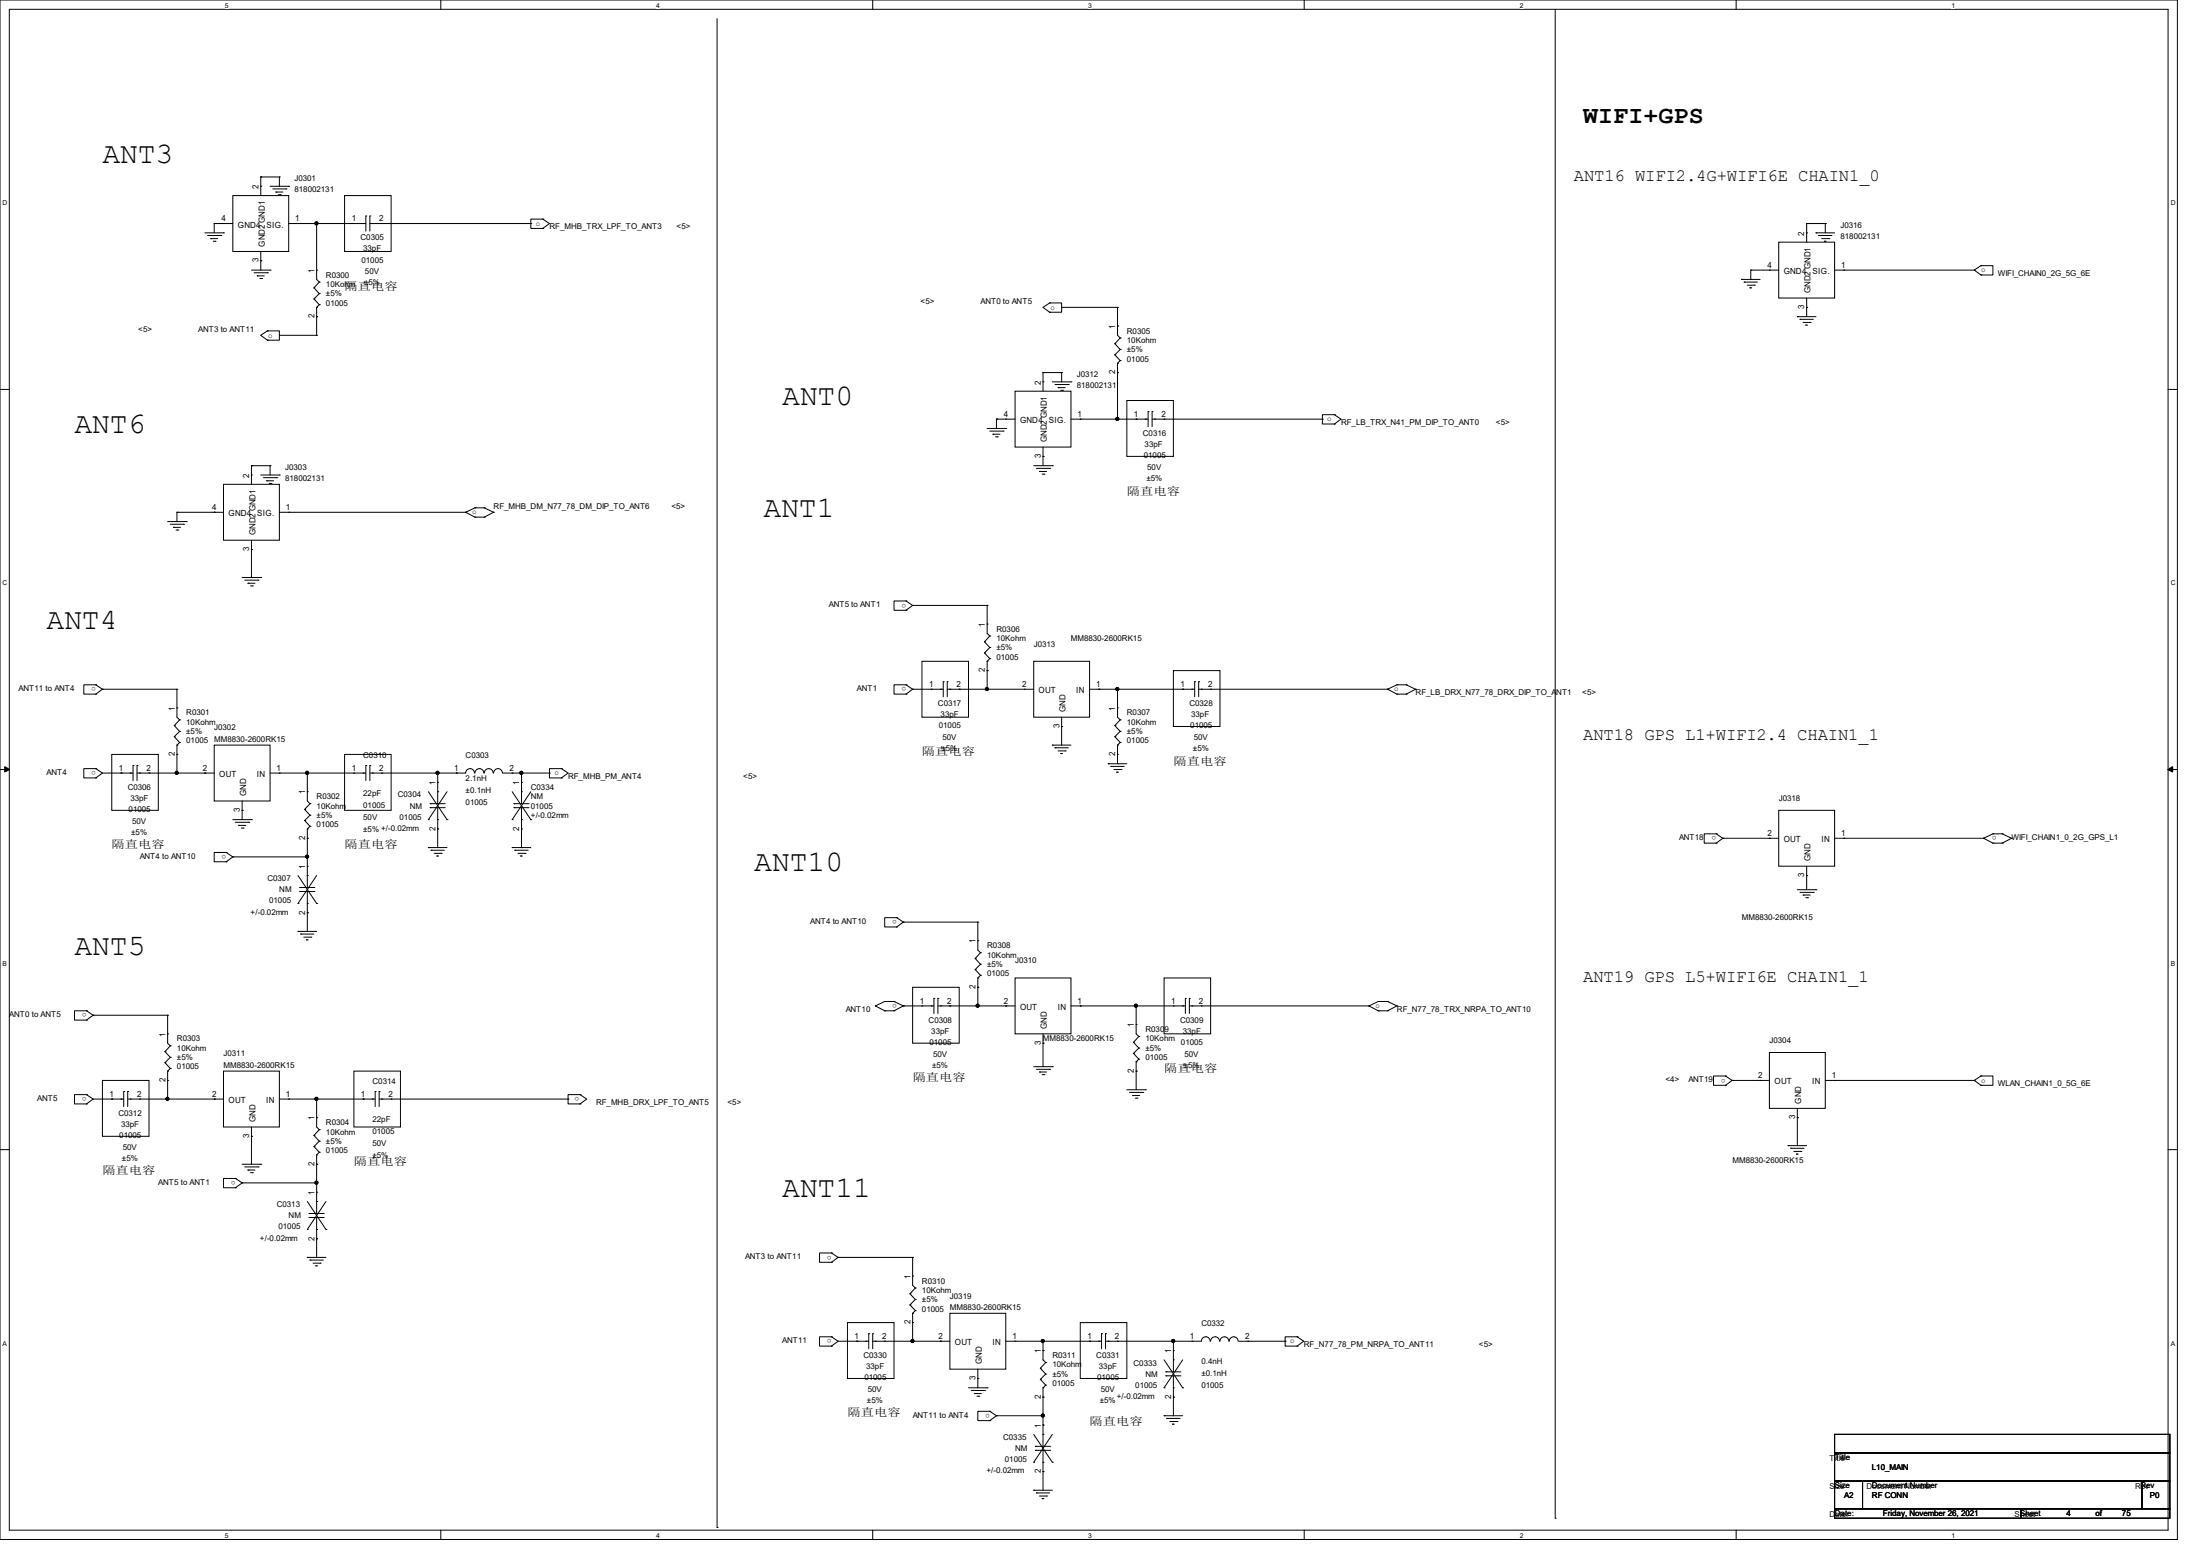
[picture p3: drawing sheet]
<svg xmlns="http://www.w3.org/2000/svg" width="210mm" height="149mm" viewBox="0 0 210 149" stroke-linecap="round" stroke-linejoin="round" font-family="sans-serif">
<path d="M0 0h207.9v146.9h-207.9zM.9 .9h206.1v145.2h-206.1z" fill="none" stroke="#000" stroke-width=".1"/>
<g fill="#fff">
<path d="M21.5 .1h.3v.7h-.3z"/>
<path d="M21.5 146.2h.3v.7h-.3z"/>
</g>
<path d="M42.1 0v.9M42.1 146v.9" fill="none" stroke="#000" stroke-width=".1"/>
<g fill="#fff">
<path d="M62.7 .1h.3v.7h-.3z"/>
<path d="M62.7 146.2h.3v.7h-.3z"/>
</g>
<path d="M83.3 0v.9M83.3 146v.9" fill="none" stroke="#000" stroke-width=".1"/>
<g fill="#fff">
<path d="M103.9 .1h.3v.7h-.3z"/>
<path d="M103.9 146.2h.3v.7h-.3z"/>
</g>
<path d="M124.5 0v.9M124.5 146v.9" fill="none" stroke="#000" stroke-width=".1"/>
<g fill="#fff">
<path d="M145.1 .1h.3v.7h-.3z"/>
<path d="M145.1 146.2h.3v.7h-.3z"/>
</g>
<path d="M165.7 0v.9M165.7 146v.9" fill="none" stroke="#000" stroke-width=".1"/>
<g fill="#fff">
<path d="M186.3 .1h.3v.7h-.3z"/>
<path d="M186.3 146.2h.3v.7h-.3z"/>
<path d="M.3 19h.4v.7h-.4z"/>
<path d="M207.2 19h.5v.7h-.5z"/>
<path d="M.3 55.3h.4v.7h-.4z"/>
<path d="M207.2 55.3h.5v.7h-.5z"/>
</g>
<path d="M0 37.2h.9M207 37.2h.9" fill="none" stroke="#000" stroke-width=".1"/>
<g fill="#fff">
<path d="M.3 91.6h.4v.7h-.4z"/>
<path d="M207.2 91.6h.4v.7h-.4z"/>
</g>
<path d="M0 73.4h.9M207 73.4h.9" fill="none" stroke="#000" stroke-width=".1"/>
<path d="M.5 73.2l.4 .2-.4 .3zM207 73.4l.4-.2v.5z" fill="#000" stroke="#000" stroke-width=".13"/>
<g fill="#fff">
<path d="M.3 127.8h.3v.8h-.3z"/>
<path d="M207.2 127.8h.4v.8h-.4z"/>
</g>
<g fill="none" stroke="#000" stroke-width=".1">
<path d="M22.2 18.7h5.4v5.3h-5.4zM24.9 17.8h.1M24.9 16.9h.1M24.9 16.9v1.8M24.9 16.9h1.8M25.8 17.8h1.8M26 18h1.3M26.3 18.3h.7M26.3 18.3h.1M26.6 18.6h.2M26.7 16.9h.1M26.7 16.9v.9"/>
<path d="M26.8 18.6h.1M27.3 18h.1M27.6 17.8h.1M32.9 18.7h4.4v5.3h-4.4zM68.5 1.8v144M148.5 .9v144M19.6 22.2h1.7M19.8 22.5h1.3M20.1 22.8h.7M20.1 22.8h.1M20.4 23h.1M20.4 21.3h.1"/>
<path d="M20.4 21.3v.9M20.4 21.3h1.8M20.5 23h.1M21.1 22.5h.1M21.3 21.3h.1M21.3 22.2h.1M24 25.8h1.8M24.3 26h1.2M24.6 26.3h.6M24.6 26.3h.1M24.8 26.6h.2M24.9 24.9h.1"/>
<path d="M24.9 24v1.8M25 26.6h.1M25.5 31.6l-.6 .4 .6 .5M25.5 31.6h.1M25.5 32.5h.1M25.5 31.6h1.2v.9h-1.2M25.5 26h.1M25.8 25.8h.1M26.7 32h3.5M27.6 21.3h7.3M28.4 21.3h.1M30 27.5h.1"/>
<path d="M30 28.5h.1M30 27.5l.5 .5M30 28.5l.5 .6M30.2 29.3h.1M30.2 25.8h.1M30.2 30.2h.1M30.2 29.3v2.7M30.2 21.3h.1M30.2 32h.1M30.2 21.3v5.4l.3 .2M30.5 26.9h.1M30.5 28h.1"/>
<path d="M30.5 29.1h.1M30.5 26.9l-.5 .6M30.5 28l-.5 .5M30.5 29.1l-.3 .2M33.8 21.3h.1M34.7 21.3h.1M34.9 20.6h.1M34.9 20.6v1.5M35.3 20.6h.1M35.3 20.6v1.5M35.3 21.3h15.4M35.6 21.3h.1"/>
<path d="M36.4 21.3h.1M50.7 21.3h.1M51.8 20.9l.7 .4-.7 .5M51.8 20.9h.1M51.8 21.8h.1M51.8 20.9h-1.1v.9h1.1M96.9 37.3h5.3v5.4h-5.3zM99.6 36.4h.1M99.6 35.6h.1M99.6 35.6v1.7M99.6 35.6h1.7M100.2 28.9l-.6 .4 .6 .5"/>
<path d="M100.2 28.9h.1M100.2 29.8h.1M100.2 28.9h1.1v.9h-1.1M100.5 36.4h1.7M100.7 36.7h1.3M101 37h.7M101 37h.1M101.3 37.3h.1M101.3 35.6h.1M101.3 35.6v.8M101.3 29.3h5.4M101.4 37.3h.1"/>
<path d="M102 36.7h.1M102.2 36.4h.1M106.4 32.8h.1M106.4 33.9h.1M106.4 32.8l.5 .6M106.4 33.9l.5 .5M106.7 34.7h.1M106.7 31.1h.1M106.7 35.6h.1M106.7 34.7v5.3M106.7 29.3h.1M106.7 29.3v2.7l.2 .3"/>
<path d="M106.9 32.3h.1M106.9 33.4h.1M106.9 34.4h.1M106.9 32.3l-.5 .5M106.9 33.4l-.5 .5M106.9 34.4l-.2 .3M107.6 38.2h4.4v5.4h-4.4zM109.6 39.3h.1M109.6 39.3v1.4M110 39.3h.1M110 39.3v1.4M127.4 39.6h.1"/>
<path d="M127.4 39.6h-1.2v.9h1.2M127.4 39.6l.6 .4-.6 .5M166.2 26.7h.1M166.2 26.7h1.8M166.5 26.9h.1M166.5 26.9h1.3M166.8 27.2h.7M167 27.5h.1M167 27.5h.2M167.1 25.8h2.7M167.1 25.8h.1M167.1 26.7h.1"/>
<path d="M167.1 25.8v.9M167.5 27.2h.1M168.9 25.8h.1M169.8 23.1h5.3v5.3h-5.3zM171.6 30.2h.1M171.6 30.2h1.8M171.8 30.5h.1M171.8 30.5h1.3M172.1 30.8h.7M172.4 31h.2M172.4 31h.1M172.5 22.2h.1"/>
<path d="M172.5 29.3h.1M172.5 28.4v1.8M172.5 21.3h.1M172.5 21.3h1.7M172.5 21.3v1.8M172.8 30.8h.1M173.4 22.2h.1M173.4 22.2h1.7M173.6 22.5h.1M173.6 22.5h1.3M173.9 22.8h.7M174.2 23h.1"/>
<path d="M174.2 21.3h.1M174.2 21.3v.9M174.6 22.8h.1M175.1 25.8h13.4M176 25.8h.1M188.5 25.8h.1M188.5 25.8l.6 .4M189.1 25.4h.1M189.1 26.2h.1M189.1 25.4h1.1v.8h-1.1M189.1 25.4l-.6 .4M16 49.8h1.8"/>
<path d="M16.3 50h1.2M16.6 50.3h.1M16.6 50.3h.6M16.8 50.6h.2M16.9 48.9h4.4M16.9 48.9h.1M16.9 48.9v.9M17 50.6h.1M17.5 50h.1M17.8 49.8h.1M20.4 48.9h.1M21.3 46.2h5.4v5.4h-5.4z"/>
<path d="M23.1 55.1h1.8M23.4 55.4h1.2M23.7 55.7h.6M23.7 55.7h.1M23.9 55.9h.2M24 45.3h.1M24 52.5h.1M24 51.6v3.5M24 44.5h.1M24 44.5v1.7M24 44.5h1.8M24.1 55.9h.1"/>
<path d="M24.6 55.4h.1M24.9 55.1h.1M24.9 45.3h1.8M25.1 45.6h1.3M25.4 45.9h.7M25.4 45.9h.1M25.7 46.1h.2M25.8 44.5h.1M25.8 44.5v.8M25.9 46.1h.1M26.4 45.6h.1M26.7 48.9h17.8"/>
<path d="M26.7 45.3h.1M27.6 48.9h.1M44.5 48.9h.1M44.5 48.9l.8 .5M45.3 49.4h.9M45.3 48.5l-.8 .4M45.3 48.5h.1M45.3 49.4h.1M45.3 48.5h.9M46.2 48.5h.1M46.2 49.4h.1M46.2 48.5l.9 .4"/>
<path d="M47.1 48.9h.1M47.1 48.9l-.9 .5M86.5 58.3h.1M86.5 57.4h.1M86.5 57.4h-1.2v.9h1.2M86.5 57.4l.6 .4M87.1 57.8l-.6 .5M87.1 57.8h7.1M87.1 57.8h.1M94.2 59.6h.1M94.2 57.8h.1M94.2 57.8v2.7l.3 .2"/>
<path d="M94.2 40.9h1.8M94.5 41.1h1.3M94.8 41.4h.1M94.8 41.4h.7M95 41.7h.2M95.1 40h1.8M95.1 40h.1M95.1 40v.9M95.2 41.7h.1M95.8 41.1h.1M96 40h.1M96 40.9h.1"/>
<path d="M98.7 44.5h1.8M98.9 44.7h1.3M99.2 45h.1M99.2 45h.7M99.5 45.3h.2M99.6 43.6h.1M99.6 42.7v1.8M99.7 45.3h.1M100.2 44.7h.1M100.5 44.5h.1M102.2 40h7.4M103.1 40h.1"/>
<path d="M106.7 40h.1M108.5 40h.1M109.3 40h.1M110 40h16.2M110.2 40h.1M111.1 40h.1M126.2 40h.1M127.4 40.5h.1M9.1 73.4l.7 .4M9.1 65.4l.7 .4M9.1 74.3h.1M9.1 73.4h.1"/>
<path d="M9.1 73.4h-1.1v.9h1.1M9.1 66.3h.1M9.1 65.4h.1M9.1 65.4h-1.1v.9h1.1M9.8 73.8l-.7 .5M9.8 65.8l-.7 .5M9.8 73.8h2.9M9.8 65.8h.1M9.8 65.8h7.1M10.7 72h4.4v5.3h-4.4zM11.6 73.8h.1M12.4 73.8h.1"/>
<path d="M12.7 73.1h.1M12.7 73.1v1.4M13.1 73.1h.1M13.1 73.8h7.3M13.1 73.1v1.4M13.3 73.8h.1M14.2 73.8h.1M16.6 69.3h.1M16.6 70.3h.1M16.6 69.3l.5 .5M16.6 70.3l.5 .6M16.9 71.1h.1"/>
<path d="M16.9 67.6h.1M16.9 72h.1M16.9 71.1v2.7M16.9 73.8h.1M16.9 65.8h.1M16.9 65.8v2.7l.2 .2M17.1 68.7h.1M17.1 69.8h.1M17.1 70.9h.1M17.1 68.7l-.5 .6M17.1 69.8l-.5 .5M17.1 70.9l-.2 .2"/>
<path d="M19.6 73.8h.1M20.4 71.1h5.4v5.4h-5.4zM22.2 78.2h1.8M22.5 78.5h1.2M22.8 78.8h.1M22.8 78.8h.7M23 79h.2M23.1 77.3h.1M23.1 76.5v1.7M23.2 79h.1M23.7 78.5h.1M24 78.2h.1"/>
<path d="M25.8 73.8h9.1M26.7 73.8h.1M29.1 77.3h.1M29.1 78.3h.1M29.1 77.3l.5 .5M29.1 78.3l.5 .6M29.3 79.1h.1M29.3 75.6h.1M29.3 73.8h.1M29.3 79.1v5.6M29.3 73.8v2.7l.3 .2M29.6 76.7h.1"/>
<path d="M29.6 77.8h.1M29.6 78.9h.1M29.6 76.7l-.5 .6M29.6 77.8l-.5 .5M29.6 78.9l-.3 .2M32.9 72h4.4v5.3h-4.4zM33.8 73.8h.1M34.7 73.8h.1M34.9 73.1h.1M34.9 73.1v1.4M35.3 73.8h9.2a.42 .42 0 0 1 .4-.4 .42 .42 0 0 1 .4 .4M35.3 73.1h.1"/>
<path d="M35.3 73.1v1.4M35.6 73.8h.1M36.4 73.8h.1M40.9 78.2h.1M40.9 75.6l1.8 2.6M41.1 76.7h.1M41.1 77.1h.1M41.1 76.7h1.4M41.1 77.1h1.4M41.8 75.6h.1M41.8 78.2h.1M41.8 74.7h.1"/>
<path d="M41.8 79.1h.1M41.8 77.1v3.8M41.8 73.8h.1M41.8 73.8v2.9M42.7 78.2h.1M42.7 75.6l-1.8 2.6M43.6 73.8h.1M46.2 73.8a.42 .42 0 0 0-.4-.4 .42 .42 0 0 0-.5 .4M47.1 73.8a.42 .42 0 0 0-.4-.4 .42 .42 0 0 0-.5 .4M48 73.8a.42 .42 0 0 0-.5-.4 .42 .42 0 0 0-.4 .4M48 73.8h4.5M48.9 78.2h.1"/>
<path d="M48.9 75.6l1.8 2.6M48.9 73.8h.1M49.1 76.7h.1M49.1 77.1h.1M49.1 76.7h1.4M49.1 77.1h1.4M49.8 75.6h.1M49.8 78.2h.1M49.8 74.7h.1M49.8 79.1h.1M49.8 77.1v3.8M49.8 73.8h.1"/>
<path d="M49.8 73.8v2.9M50.7 78.2h.1M50.7 75.6l-1.8 2.6M52.5 73.8h.1M53.6 73.4h.1M53.6 74.3h.1M53.6 73.4h-1.1v.9h1.1M53.6 73.4l.6 .4-.6 .5M86.5 66.3h.1M86.5 65.4h.1M86.5 65.4h-1.2v.9h1.2M86.5 65.4l.6 .4"/>
<path d="M87.1 65.8l-.6 .5M87.1 65.8h2.9M87.1 65.8h.1M88 63.1h4.5v5.4h-4.5zM88.9 65.8h.1M89.8 65.8h.1M90 65.1h.1M90 65.1v1.4M90.4 65.1h.1M90.4 65.1v1.4M90.4 65.8h8.3M90.7 65.8h.1"/>
<path d="M91.6 65.8h.1M94 61.3h.1M94 62.3h.1M94 61.3l.5 .5M94 62.3l.5 .6M94.2 63.1h.1M94.2 64h.1M94.2 63.1v2.7M94.2 65.8h.1M94.5 60.7h.1M94.5 61.8h.1M94.5 62.9h.1"/>
<path d="M94.5 60.7l-.5 .6M94.5 61.8l-.5 .5M94.5 62.9l-.3 .2M97.8 65.8h.1M98.7 63.1h5.3v5.4h-5.3zM100.5 71.1h1.7M100.5 71.1h.1M100.7 71.4h1.3M100.7 71.4h.1M101 71.7h.7M101.3 71.9h.1M101.3 69.3h.1"/>
<path d="M101.3 68.5v2.6M101.7 71.7h.1M104 65.8h10M104.9 65.8h.1M105.8 72.9h.1M105.8 72.9h1.8M106 73.2h.1M106 73.2h1.3M106.3 73.4h.7M106.4 69.3h.1M106.4 70.3h.1M106.4 69.3l.5 .5"/>
<path d="M106.4 70.3l.5 .6M106.6 73.7h.1M106.6 73.7h.2M106.7 71.1h.1M106.7 67.6h.1M106.7 72h.1M106.7 71.1v1.8M106.7 65.8h.1M106.7 72.9h.1M106.7 65.8v2.7l.2 .2M106.9 68.7h.1M106.9 69.8h.1"/>
<path d="M106.9 70.9h.1M106.9 68.7l-.5 .6M106.9 69.8l-.5 .5M106.9 70.9l-.2 .2M107 73.4h.1M112 64h4.5v5.3h-4.5zM112.9 65.8h.1M113.8 65.8h.1M114 65.1h.1M114 65.1v1.4M114.4 65.1h.1M114.4 65.8h18.1"/>
<path d="M114.4 65.1v1.4M114.7 65.8h.1M115.6 65.8h.1M132.5 65.8l.9 .5M132.5 65.8h.1M133.4 66.3h.8M133.4 65.4h.1M133.4 66.3h.1M133.4 65.4h.8M133.4 65.4l-.9 .4M134.2 65.4h.1M134.2 66.3h.1"/>
<path d="M134.2 65.4l.9 .4M135.1 65.8h.1M135.1 65.8l-.9 .5M163.8 79.6h.1M163.8 79.6h-1.1v.9h1.1M163.8 79.6l.7 .4M169.8 77.3h5.3v5.4h-5.3zM190.2 79.6h.9M190.2 79.6h.1M190.2 79.6l-.8 .4M191.1 79.6h.1M191.1 79.6l.9 .4"/>
<path d="M8.3 97.4h.1M8.3 96.5h.1M8.3 96.5h-1.2v.9h1.2M8.3 96.5l.6 .4M8.9 96.9l-.6 .5M8.9 96.9h.1M8.9 96.9h7.1M16 98.7h.1M16 96.9h.1M16 96.9v2.7l.3 .2M16.3 99.8h.1M16.3 99.8l-.6 .6"/>
<path d="M21.6 81.4l.6 .4M21.6 82.3h.1M21.6 81.4h.1M21.6 81.4h-1.2v.9h1.2M22.2 81.8l-.6 .5M22.2 81.8h.1M22.2 81.8h7.1M28.4 86.2h.1M28.4 83.6l1.8 2.6M28.4 88.9h.1M28.4 88.9h1.8M28.6 84.7h1.5"/>
<path d="M28.6 85.1h1.5M28.6 84.7h.1M28.6 85.1h.1M28.7 89.2h1.3M28.7 89.2h.1M29 89.5h.7M29.3 89.7h.1M29.3 83.6h.1M29.3 86.2h.1M29.3 82.7h.1M29.3 87.1h.1M29.3 85.1v3.8"/>
<path d="M29.3 80h.1M29.3 81.8h.1M29.7 89.5h.1M30.2 86.2h.1M30.2 83.6l-1.8 2.6M40.9 80.9h.1M40.9 80.9h1.8M41.1 81.2h1.3M41.1 81.2h.1M41.4 81.4h.7M41.7 81.7h.1M41.7 81.7h.2"/>
<path d="M42.1 81.4h.1M48.9 80.9h1.8M48.9 80.9h.1M49.1 81.2h1.3M49.1 81.2h.1M49.4 81.4h.7M49.7 81.7h.2M49.7 81.7h.1M49.8 80.9h.1M50.1 81.4h.1M83.6 96l.9 .5M83.6 96h.1"/>
<path d="M84.5 96.5h.1M84.5 95.6h.1M84.5 95.6h.8M84.5 96.5h.8M84.5 95.6l-.9 .4M85.3 96.5h.1M85.3 95.6h.1M85.3 95.6l.9 .4M85.6 88.5h.1M85.6 87.6h.1M85.6 87.6h-1.1v.9h1.1M85.6 87.6l.6 .4"/>
<path d="M86.2 96h3M86.2 96h.1M86.2 96l-.9 .5M86.2 88l-.6 .5M86.2 88h.1M86.2 88h7.1M87.1 94.2h4.5v5.4h-4.5zM88 96h.1M88.9 96h.1M89.2 95.3h.1M89.2 95.3v1.4M89.5 95.3h.1"/>
<path d="M89.5 95.3v1.4M89.5 96h7.4M89.8 96h.1M90.7 96h.1M93.1 91.5h.1M93.1 92.5h.1M93.1 91.5l.5 .5M93.1 92.5l.5 .6M93.3 93.3h.1M93.3 89.8h.1M93.3 94.2h.1M93.3 93.3v2.7"/>
<path d="M93.3 88h.1M93.3 88v2.7l.3 .2M93.6 90.9h.1M93.6 92h.1M93.6 93.1h.1M93.6 90.9l-.5 .6M93.6 92l-.5 .5M93.6 93.1l-.3 .2M96 96h.1M96.9 93.3h5.3v5.4h-5.3zM99.6 99.6h.1M99.6 98.7v3.1"/>
<path d="M102.2 96h11M103.1 96h.1M108.2 99.5h.1M108.2 99.5l.5 .5M108.5 97.8h.1M108.5 96h.1M108.5 96v2.7l.2 .2M108.7 98.9h.1M108.7 98.9l-.5 .6M111.1 93.3h4.5v5.4h-4.5zM112 96h.1M112.9 96h.1"/>
<path d="M113.2 95.3h.1M113.2 95.3v1.4M113.5 95.3h.1M113.5 96h17.2M113.5 95.3v1.4M113.8 96h.1M114.7 96h.1M130.7 96l.9 .5M130.7 96h.1M131.6 95.6h.1M131.6 96.5h.1M131.6 95.6h.9"/>
<path d="M131.6 95.6l-.9 .4M131.6 96.5h.9M132.5 95.6h.1M132.5 96.5h.1M132.5 95.6l.9 .4M133.4 96h.1M133.4 96l-.9 .5M163.8 80.5h.1M164.5 80h5.3M164.5 80h.1M164.5 80l-.7 .5M168.9 80h.1"/>
<path d="M171.6 84.9h1.8M171.8 85.2h1.3M172.1 85.4h.7M172.1 85.4h.1M172.4 85.7h.2M172.5 83.6h.1M172.5 82.7v2.2M172.6 85.7h.1M173.1 85.2h.1M173.4 84.9h.1M175.1 80h14.3M176 80h.1"/>
<path d="M189.4 80h.1M189.4 80l.8 .5M190.2 80.5h.1M190.2 80.5h.9M191.1 80.5h.1M192 80l-.9 .5M192 80h.1M0 109.7h.9M8.3 105.4h.1M8.3 104.5h.1M8.3 104.5h-1.2v.9h1.2M8.3 104.5l.6 .4"/>
<path d="M8.9 104.9l-.6 .5M8.9 104.9h2.9M9.8 103.1h4.4v5.4h-4.4zM10.7 104.9h.1M11.6 104.9h.1M11.8 104.2h.1M11.8 104.2v1.4M12.2 104.2h.1M12.2 104.9h9.1M12.2 104.2v1.4M12.4 104.9h.1M13.3 104.9h.1"/>
<path d="M15.7 100.4h.1M15.7 101.4h.1M15.7 100.4l.6 .5M15.7 101.4l.6 .6M16 102.2h.1M16 103.1h.1M16 102.2v2.7M16 104.9h.1M16.3 100.9h.1M16.3 102h.1M16.3 100.9l-.6 .5M16.3 102l-.3 .2"/>
<path d="M20.4 104.9h.1M21.3 102.2h5.4v5.4h-5.4zM22.5 112.5l.6 .4M22.5 113.4h.1M22.5 112.5h.1M22.5 112.5h-1.2v.9h1.2M23.1 112.9l-.6 .5M23.1 112.9h.1M23.1 112.9h7.1M23.1 111.1h1.8M23.4 111.4h1.2M23.7 111.7h.6"/>
<path d="M23.7 111.7h.1M23.9 111.9h.2M24 108.5h.1M24 107.6v3.5M24.1 111.9h.1M24.6 111.4h.1M24.9 111.1h.1M26.7 104.9h9.1M27.6 104.9h.1M29.3 117.3h.1M29.3 114.7l1.8 2.6M29.5 115.8h.1"/>
<path d="M29.5 116.2h.1M29.5 115.8h1.4M29.5 116.2h1.4M30 108.4h.1M30 109.4h.1M30 108.4l.5 .5M30 109.4l.5 .6M30.2 114.7h.1M30.2 117.3h.1M30.2 113.8h.1M30.2 118.2h.1M30.2 116.2v3.8"/>
<path d="M30.2 110.2h.1M30.2 106.7h.1M30.2 111.1h.1M30.2 110.2v5.6M30.2 104.9h.1M30.2 112.9h.1M30.2 104.9v2.7l.3 .2M30.5 107.8h.1M30.5 108.9h.1M30.5 110h.1M30.5 107.8l-.5 .6M30.5 108.9l-.5 .5"/>
<path d="M30.5 110l-.3 .2M31.1 117.3h.1M31.1 114.7l-1.8 2.6M33.8 102.2h4.4v5.4h-4.4zM34.7 104.9h.1M35.6 104.9h.1M35.8 104.2h.1M35.8 104.2v1.4M36.2 104.2h.1M36.2 104.2v1.4M36.2 104.9h18M36.4 104.9h.1"/>
<path d="M37.3 104.9h.1M54.2 104.9h.1M55.4 104.5l.6 .4-.6 .5M55.4 105.4h.1M55.4 104.5h.1M55.4 104.5h-1.2v.9h1.2M79.4 119.6h.1M79.4 119.6h-1.2v.9h1.2M79.4 119.6l.6 .4M98.7 101.8h1.8M98.9 102.1h1.3M99.2 102.3h.1"/>
<path d="M99.2 102.3h.7M99.5 102.6h.2M99.7 102.6h.1M100.2 102.1h.1M100.5 101.8h.1M107.6 104h1.7M107.8 104.3h1.3M108.1 104.6h.7M108.1 104.6h.1M108.2 100.5h.1M108.2 100.5l.5 .6M108.4 104.8h.1"/>
<path d="M108.5 101.3h.1M108.5 102.2h.1M108.5 101.3v2.7M108.5 104.8h.1M108.7 100h.1M108.7 101.1h.1M108.7 100l-.5 .5M108.7 101.1l-.2 .2M109.1 104.3h.1M109.3 104h.1M164.7 102.7l.7 .4M164.7 103.6h.1"/>
<path d="M164.7 102.7h.1M164.7 102.7h-1.1v.9h1.1M165.4 103.1h3.5M165.4 103.1h.1M165.4 103.1l-.7 .5M168 103.1h.1M168.9 100.5h5.3v5.3h-5.3zM170.7 109.3h.1M170.7 109.3h1.8M170.9 109.6h.1M170.9 109.6h1.3M171.2 109.9h.7"/>
<path d="M171.5 110.2h.1M171.5 110.2h.2M171.6 106.7h.1M171.6 105.8v3.5M171.9 109.9h.1M174.2 103.1h14.3M175.1 103.1h.1M188.5 103.1h.1M188.5 103.1l.6 .5M189.1 102.7h.1M189.1 103.6h.1M189.1 102.7h1.1v.9h-1.1"/>
<path d="M189.1 102.7l-.6 .4M207 109.7h.9M29.3 120h1.8M29.3 120h.1M29.6 120.3h.1M29.6 120.3h1.3M29.9 120.6h.7M30.1 120.8h.2M30.1 120.8h.1M30.6 120.6h.1M79.4 120.5h.1M79.4 128.5h.1"/>
<path d="M79.4 127.6h.1M79.4 127.6h-1.2v.9h1.2M79.4 127.6l.6 .4M80 120l-.6 .5M80 128l-.6 .5M80 120h.1M80 128h2.9M80 120h7.1M80.9 126.2h4.4v5.4h-4.4zM81.8 128h.1M82.7 128h.1M82.9 127.3h.1"/>
<path d="M82.9 127.3v1.4M83.3 127.3h.1M83.3 128h7.4M83.3 127.3v1.4M83.6 128h.1M84.5 128h.1M86.9 123.5h.1M86.9 124.5h.1M86.9 123.5l.5 .5M86.9 124.5l.5 .6M87.1 125.3h.1M87.1 121.8h.1"/>
<path d="M87.1 126.2h.1M87.1 125.3v2.7M87.1 120h.1M87.1 128h.1M87.1 120v2.7l.3 .2M87.4 122.9h.1M87.4 124h.1M87.4 125.1h.1M87.4 122.9l-.5 .6M87.4 124l-.5 .5M87.4 125.1l-.3 .2M89.8 128h.1"/>
<path d="M90.7 125.3h5.3v5.4h-5.3zM92.5 132.5h1.7M92.7 132.7h1.3M93 133h.7M93 133h.1M93.3 133.3h.1M93.3 131.6h.1M93.3 130.7v1.8M93.4 133.3h.1M94 132.7h.1M94.2 132.5h.1M94.5 135.6h.1"/>
<path d="M94.5 134.7h.1M94.5 134.7h-1.2v.9h1.2M94.5 134.7l.6 .4M95.1 135.1l-.6 .5M95.1 135.1h4.5M95.1 135.1h.1M96 128h9.2M96.9 128h.1M98.7 139.6h.1M98.7 136.9l1.8 2.7M98.8 138h1.5M98.8 138.4h1.5"/>
<path d="M98.8 138h.1M98.8 138.4h.1M99.3 130.6h.1M99.3 131.7h.1M99.3 130.6l.5 .5M99.3 131.7l.5 .5M99.6 132.5h.1M99.6 128.9h.1M99.6 133.4h.1M99.6 136.9h.1M99.6 139.6h.1M99.6 136h.1"/>
<path d="M99.6 132.5v5.5M99.6 138.4v3.8M99.6 128h.1M99.6 128v1.8l.2 .2M99.8 130h.1M99.8 131.1h.1M99.8 132.2h.1M99.8 130l-.5 .6M99.8 131.1l-.5 .6M99.8 132.2l-.2 .3M100.5 139.6h.1M100.5 136.9l-1.8 2.7"/>
<path d="M103.1 126.2h4.5v5.4h-4.5zM104 128h.1M104.9 128h.1M105.2 127.3h.1M105.2 127.3v1.4M105.5 127.3h.1M105.5 128h9.2a.42 .42 0 0 1 .4-.4 .42 .42 0 0 1 .4 .4M105.5 127.3v1.4M105.8 128h.1M106.7 128h.1M111.1 132.5h.1M111.1 129.8l1.8 2.7"/>
<path d="M111.1 135.1h.1M111.1 135.1h1.8M111.3 130.9h1.4M111.3 131.3h1.4M111.3 130.9h.1M111.3 131.3h.1M111.4 135.4h.1M111.4 135.4h1.2M111.7 135.7h.7M111.9 135.9h.1M111.9 135.9h.2M112 129.8h.1"/>
<path d="M112 132.5h.1M112 128.9h.1M112 133.4h.1M112 131.3v3.8M112 128h.1M112 128v2.9M112.4 135.7h.1M112.9 132.5h.1M112.9 129.8l-1.8 2.7M113.8 128h.1M115.6 128a.42 .42 0 0 1 .4-.4 .42 .42 0 0 1 .4 .4M116.5 128a.42 .42 0 0 1 .4-.4 .42 .42 0 0 1 .4 .4"/>
<path d="M117.3 128a.42 .42 0 0 1 .5-.4 .42 .42 0 0 1 .4 .4M118.2 128h4.5M119.1 128h.1M122.7 128h.1M123.8 127.6l.7 .4-.7 .5M123.8 127.6h.1M123.8 128.5h.1M123.8 127.6h-1.1v.9h1.1M175.1 136.9h32v1.8h-32zM175.1 138.7h32v2.7h-32zM68.5 145.8h.1M98.7 142.2h.1"/>
<path d="M98.7 142.2h1.8M98.9 142.5h.1M98.9 142.5h1.3M99.2 142.8h.7M99.5 143h.1M99.5 143h.2M99.6 140.5h.1M99.9 142.8h.1M148.5 144.9h.1M175.1 141.4h2.7v2.6h-2.7zM175.1 144h17.8v.9h-17.8zM177.8 141.4h26.7v2.6h-26.7z"/>
<path d="M192.9 144h14.2v.9h-14.2zM204.5 141.4h2.6v2.6h-2.6z"/>
</g>
<g fill="#000" stroke="#000" stroke-width=".1">
<circle cx="30.2" cy="21.3" r=".15"/>
<circle cx="106.7" cy="40" r=".15"/>
<circle cx="16.9" cy="73.8" r=".15"/>
<circle cx="29.3" cy="73.8" r=".15"/>
<circle cx="41.8" cy="73.8" r=".15"/>
<circle cx="49.8" cy="73.8" r=".15"/>
<circle cx="94.2" cy="65.8" r=".15"/>
<circle cx="106.7" cy="65.8" r=".15"/>
<circle cx="29.3" cy="81.8" r=".15"/>
<circle cx="93.3" cy="96" r=".15"/>
<circle cx="108.4" cy="96" r=".15"/>
<circle cx="16" cy="104.9" r=".15"/>
<circle cx="30.2" cy="112.9" r=".15"/>
<circle cx="30.2" cy="104.9" r=".15"/>
<circle cx="87.1" cy="128" r=".15"/>
<circle cx="99.5" cy="128" r=".15"/>
<circle cx="99.5" cy="135.1" r=".15"/>
<circle cx="112" cy="128" r=".15"/>
</g>
<g font-size="2.8">
<text x="9.8" y="15.6">ANT3</text>
<text x="7.1" y="41.4">ANT6</text>
<text x="74.7" y="38.7">ANT0</text>
<text x="72.9" y="49.4">ANT1</text>
<text x="4.4" y="60">ANT4</text>
<text x="72" y="83.1">ANT10</text>
<text x="7.1" y="91.1">ANT5</text>
<text x="74.7" y="114.3">ANT11</text>
</g>
<text font-size="2.4" x="151.1" y="11.7">WIFI+GPS</text>
<g font-size="1.7">
<text x="150.2" y="17.3">ANT16 WIFI2.4G+WIFI6E CHAIN1_0</text>
<text x="151.1" y="70.7">ANT18 GPS L1+WIFI2.4 CHAIN1_1</text>
<text x="151.1" y="93.8">ANT19 GPS L5+WIFI6E CHAIN1_1</text>
</g>
<g font-size="1.1">
<text x="32.9" y="27.7">隔直电容</text>
<text x="107.6" y="47.2">隔直电容</text>
<text x="88" y="72.1">隔直电容</text>
<text x="112" y="73">隔直电容</text>
<text x="10.7" y="81">隔直电容</text>
<text x="32.9" y="81">隔直电容</text>
<text x="87.1" y="103.2">隔直电容</text>
<text x="111.1" y="102.3">隔直电容</text>
<text x="9.8" y="112.1">隔直电容</text>
<text x="33.8" y="111.2">隔直电容</text>
<text x="80.9" y="135.2">隔直电容</text>
<text x="104" y="136.1">隔直电容</text>
</g>
<g font-size=".8">
<text x="28.1" y="17.3">J0301</text>
<text x="21.1" y="21.1">4</text>
<text x="22.7" y="21.7">GND4 SIG.</text>
<text x="24.7" y="18.1" transform="rotate(-90 24.7 18.1)">2</text>
<text x="25.3" y="23.5" transform="rotate(-90 25.3 23.5)">GND2 GND1</text>
<text x="28.1" y="18.3">818002131</text>
<text x="28.2" y="21.1">1</text>
<text x="33.6" y="21.1">1</text>
<text x="34.4" y="22.9">C0305</text>
<text x="36.2" y="21.1">2</text>
<text x="51.1" y="21.5">o</text>
<text x="52.5" y="21.9">RF_MHB_TRX_LPF_TO_ANT3</text>
<text x="64.6" y="21.9">&lt;5&gt;</text>
<text x="172.2" y="22.5" transform="rotate(-90 172.2 22.5)">2</text>
<text x="175.7" y="21.7">J0316</text>
<text x="175.7" y="22.8">818002131</text>
<text x="24.7" y="25.1" transform="rotate(-90 24.7 25.1)">3</text>
<text x="30" y="26" transform="rotate(-90 30 26)">1</text>
<text x="31.1" y="26.5">R0300</text>
<text x="31.1" y="27.4">10Kohm</text>
<text x="31.1" y="28.3">±5%</text>
<text x="31.1" y="29.2">01005</text>
<text x="34.5" y="25.1">01005</text>
<text x="34.7" y="24">33pF</text>
<text x="34.8" y="27.2">±5%</text>
<text x="34.8" y="26.2">50V</text>
<text x="87.9" y="29">&lt;5&gt;</text>
<text x="93.6" y="29">ANT0 to ANT5</text>
<text x="100.3" y="29.5">o</text>
<text x="168.7" y="25.6">4</text>
<text x="170.3" y="26.2">GND4 SIG.</text>
<text x="172.2" y="29.5" transform="rotate(-90 172.2 29.5)">3</text>
<text x="172.8" y="28" transform="rotate(-90 172.8 28)">GND2 GND1</text>
<text x="175.8" y="25.6">1</text>
<text x="189.1" y="26">o</text>
<text x="190.7" y="26.3">WIFI_CHAIN0_2G_5G_6E</text>
<text x="13.2" y="31.7">&lt;5&gt;</text>
<text x="18.9" y="31.7">ANT3 to ANT11</text>
<text x="25.6" y="32.2">o</text>
<text x="30" y="30.4" transform="rotate(-90 30 30.4)">2</text>
<text x="102.8" y="35.9">J0312</text>
<text x="106.5" y="35.7" transform="rotate(-90 106.5 35.7)">2</text>
<text x="106.5" y="31.4" transform="rotate(-90 106.5 31.4)">1</text>
<text x="107.6" y="31.8">R0305</text>
<text x="107.6" y="32.7">10Kohm</text>
<text x="107.6" y="33.6">±5%</text>
<text x="107.6" y="34.5">01005</text>
<text x="95.8" y="39.8">4</text>
<text x="97.4" y="40.4">GND4 SIG.</text>
<text x="99.3" y="36.7" transform="rotate(-90 99.3 36.7)">2</text>
<text x="102.8" y="37">818002131</text>
<text x="102.9" y="39.8">1</text>
<text x="108.3" y="39.8">1</text>
<text x="109.1" y="41.6">C0316</text>
<text x="110.9" y="39.8">2</text>
<text x="126.7" y="40.2">o</text>
<text x="128" y="40.6">RF_LB_TRX_N41_PM_DIP_TO_ANT0</text>
<text x="142.8" y="40.6">&lt;5&gt;</text>
<text x="23.8" y="45.6" transform="rotate(-90 23.8 45.6)">2</text>
<text x="27.2" y="44.8">J0303</text>
<text x="27.2" y="45.9">818002131</text>
<text x="99.3" y="43.7" transform="rotate(-90 99.3 43.7)">3</text>
<text x="99.9" y="42.2" transform="rotate(-90 99.9 42.2)">GND2 GND1</text>
<text x="109.2" y="43.7">01005</text>
<text x="109.3" y="42.7">33pF</text>
<text x="109.4" y="45.9">±5%</text>
<text x="109.5" y="44.8">50V</text>
<text x="20.2" y="48.7">4</text>
<text x="21.8" y="49.3">GND4 SIG.</text>
<text x="23.8" y="52.6" transform="rotate(-90 23.8 52.6)">3</text>
<text x="24.4" y="51.1" transform="rotate(-90 24.4 51.1)">GND2 GND1</text>
<text x="27.3" y="48.7">1</text>
<text x="45.1" y="49.1">o</text>
<text x="47.1" y="48.6">RF_MHB_DM_N77_78_DM_DIP_TO_ANT6</text>
<text x="64.1" y="48.6">&lt;5&gt;</text>
<text x="79.1" y="58">ANT5 to ANT1</text>
<text x="86.5" y="57.6" transform="rotate(-180 86.5 57.6)">o</text>
<text x="94" y="59.8" transform="rotate(-90 94 59.8)">1</text>
<text x="1.8" y="66">ANT11 to ANT4</text>
<text x="9.1" y="65.6" transform="rotate(-180 9.1 65.6)">o</text>
<text x="81.8" y="66">ANT1</text>
<text x="86.5" y="65.6" transform="rotate(-180 86.5 65.6)">o</text>
<text x="88.7" y="65.6">1</text>
<text x="91.3" y="65.6">2</text>
<text x="94" y="64.2" transform="rotate(-90 94 64.2)">2</text>
<text x="95.1" y="60.3">R0306</text>
<text x="95.1" y="61.2">10Kohm</text>
<text x="95.1" y="62.1">±5%</text>
<text x="95.1" y="63">01005</text>
<text x="97.6" y="65.6">2</text>
<text x="98.7" y="61.7">J0313</text>
<text x="102.2" y="61.2">MM8830-2600RK15</text>
<text x="104.6" y="65.6">1</text>
<text x="112.7" y="65.6">1</text>
<text x="115.3" y="65.6">2</text>
<text x="133.1" y="66">o</text>
<text x="16.7" y="67.8" transform="rotate(-90 16.7 67.8)">1</text>
<text x="17.8" y="68.3">R0301</text>
<text x="17.8" y="69.2">10Kohm</text>
<text x="17.8" y="70.1">±5%</text>
<text x="17.8" y="71">01005</text>
<text x="20.4" y="69.7">J0302</text>
<text x="20.4" y="70.8">MM8830-2600RK15</text>
<text x="89.5" y="67.4">C0317</text>
<text x="89.6" y="69.5">01005</text>
<text x="89.8" y="68.5">33pF</text>
<text x="89.9" y="71.7">±5%</text>
<text x="90" y="70.6">50V</text>
<text x="99.1" y="66.2">OUT</text>
<text x="101.1" y="69.5" transform="rotate(-90 101.1 69.5)">3</text>
<text x="101.7" y="68" transform="rotate(-90 101.7 68)">GND</text>
<text x="102.7" y="66.2">IN</text>
<text x="106.5" y="67.8" transform="rotate(-90 106.5 67.8)">1</text>
<text x="107.6" y="68.3">R0307</text>
<text x="107.6" y="69.2">10Kohm</text>
<text x="107.6" y="70.1">±5%</text>
<text x="107.6" y="71">01005</text>
<text x="113.5" y="67.4">C0328</text>
<text x="113.6" y="69.5">01005</text>
<text x="113.7" y="68.5">33pF</text>
<text x="113.9" y="71.7">±5%</text>
<text x="114" y="70.6">50V</text>
<text x="135.1" y="66.3">RF_LB_DRX_N77_78_DRX_DIP_TO_ANT1</text>
<text x="151" y="66.3">&lt;5&gt;</text>
<text x="4.4" y="74">ANT4</text>
<text x="9.1" y="73.6" transform="rotate(-180 9.1 73.6)">o</text>
<text x="11.3" y="73.6">1</text>
<text x="12.2" y="75.4">C0306</text>
<text x="12.3" y="77.5">01005</text>
<text x="12.4" y="76.5">33pF</text>
<text x="14" y="73.6">2</text>
<text x="16.7" y="72.2" transform="rotate(-90 16.7 72.2)">2</text>
<text x="19.4" y="73.6">2</text>
<text x="20.9" y="74.2">OUT</text>
<text x="22.9" y="77.5" transform="rotate(-90 22.9 77.5)">3</text>
<text x="23.5" y="76" transform="rotate(-90 23.5 76)">GND</text>
<text x="24.5" y="74.2">IN</text>
<text x="26.4" y="73.6">1</text>
<text x="29.1" y="75.8" transform="rotate(-90 29.1 75.8)">1</text>
<text x="30.2" y="76.3">R0302</text>
<text x="30.2" y="77.2">10Kohm</text>
<text x="33.6" y="73.6">1</text>
<text x="34.7" y="72.3">C0310</text>
<text x="34.7" y="75.9">22pF</text>
<text x="34.7" y="77.1">01005</text>
<text x="36.2" y="73.6">2</text>
<text x="38" y="76.1">C0304</text>
<text x="39.1" y="77.2">NM</text>
<text x="41.6" y="74.9" transform="rotate(-90 41.6 74.9)">1</text>
<text x="43.4" y="73.6">1</text>
<text x="44.5" y="72.3">C0303</text>
<text x="44.5" y="74.5">2.1nH</text>
<text x="44.5" y="75.7">±0.1nH</text>
<text x="44.5" y="76.8">01005</text>
<text x="48.6" y="73.6">2</text>
<text x="49.6" y="74.9" transform="rotate(-90 49.6 74.9)">1</text>
<text x="50.7" y="75.4">C0334</text>
<text x="50.7" y="76.3">NM</text>
<text x="50.7" y="77.2">01005</text>
<text x="52.9" y="74">o</text>
<text x="54.2" y="74.3">RF_MHB_PM_ANT4</text>
<text x="70.9" y="74.3">&lt;5&gt;</text>
<text x="106.5" y="72.2" transform="rotate(-90 106.5 72.2)">2</text>
<text x="169.8" y="76.5">J0318</text>
<text x="12.5" y="79.7">±5%</text>
<text x="12.6" y="78.6">50V</text>
<text x="13.3" y="82">ANT4 to ANT10</text>
<text x="21.6" y="81.6" transform="rotate(-180 21.6 81.6)">o</text>
<text x="29.1" y="82.9" transform="rotate(-90 29.1 82.9)">1</text>
<text x="29.1" y="80.2" transform="rotate(-90 29.1 80.2)">2</text>
<text x="30.2" y="78.1">±5%</text>
<text x="30.2" y="79">01005</text>
<text x="34.7" y="78.2">50V</text>
<text x="34.7" y="79.4">±5% +/-0.02mm</text>
<text x="38.1" y="78.2">01005</text>
<text x="41.6" y="79.3" transform="rotate(-90 41.6 79.3)">2</text>
<text x="49.6" y="79.3" transform="rotate(-90 49.6 79.3)">2</text>
<text x="50.7" y="78.1">+/-0.02mm</text>
<text x="160.3" y="80.2">ANT18</text>
<text x="163.8" y="79.8" transform="rotate(-180 163.8 79.8)">o</text>
<text x="168.7" y="79.8">2</text>
<text x="170.3" y="80.4">OUT</text>
<text x="172.2" y="83.7" transform="rotate(-90 172.2 83.7)">3</text>
<text x="172.8" y="82.2" transform="rotate(-90 172.8 82.2)">GND</text>
<text x="173.9" y="80.4">IN</text>
<text x="175.8" y="79.8">1</text>
<text x="190.6" y="79.8" transform="rotate(-180 190.6 79.8)">o</text>
<text x="192" y="80.2">WIFI_CHAIN1_0_2G_GPS_L1</text>
<text x="23.9" y="87.3">+/-0.02mm</text>
<text x="25.5" y="84.1">C0307</text>
<text x="25.7" y="86.2">01005</text>
<text x="26.7" y="85.2">NM</text>
<text x="29.1" y="87.3" transform="rotate(-90 29.1 87.3)">2</text>
<text x="77.3" y="88.2">ANT4 to ANT10</text>
<text x="85.6" y="87.8" transform="rotate(-180 85.6 87.8)">o</text>
<text x="166.3" y="87.9">MM8830-2600RK15</text>
<text x="85.6" y="95.8" transform="rotate(-180 85.6 95.8)">o</text>
<text x="87.8" y="95.8">1</text>
<text x="90.4" y="95.8">2</text>
<text x="93.1" y="94.4" transform="rotate(-90 93.1 94.4)">2</text>
<text x="93.1" y="90" transform="rotate(-90 93.1 90)">1</text>
<text x="94.2" y="90.5">R0308</text>
<text x="94.2" y="91.4">10Kohm</text>
<text x="94.2" y="92.3">±5%</text>
<text x="94.2" y="93.2">01005</text>
<text x="95.8" y="95.8">2</text>
<text x="96.9" y="91.9">J0310</text>
<text x="102.9" y="95.8">1</text>
<text x="111.8" y="95.8">1</text>
<text x="114.4" y="95.8">2</text>
<text x=".9" y="97.1">ANT0 to ANT5</text>
<text x="8.3" y="96.7" transform="rotate(-180 8.3 96.7)">o</text>
<text x="15.8" y="98.9" transform="rotate(-90 15.8 98.9)">1</text>
<text x="16.9" y="99.4">R0303</text>
<text x="16.9" y="100.3">10Kohm</text>
<text x="16.9" y="101.2">±5%</text>
<text x="21.3" y="100.8">J0311</text>
<text x="21.3" y="101.9">MM8830-2600RK15</text>
<text x="80.7" y="96.6">ANT10</text>
<text x="88.7" y="97.6">C0308</text>
<text x="88.7" y="99.7">01005</text>
<text x="88.9" y="98.7">33pF</text>
<text x="89" y="101.9">±5%</text>
<text x="89.1" y="100.8">50V</text>
<text x="97.4" y="96.4">OUT</text>
<text x="99.3" y="99.7" transform="rotate(-90 99.3 99.7)">3</text>
<text x="99.6" y="99.4">MM8830-2600RK15</text>
<text x="99.9" y="98.2" transform="rotate(-90 99.9 98.2)">GND</text>
<text x="101" y="96.4">IN</text>
<text x="108.2" y="98" transform="rotate(-90 108.2 98)">1</text>
<text x="109.4" y="98.5">R0309</text>
<text x="109.4" y="99.4">10Kohm</text>
<text x="109.4" y="100.3">±5%</text>
<text x="109.4" y="101.2">01005</text>
<text x="112.7" y="97.6">C0309</text>
<text x="112.7" y="99.7">01005</text>
<text x="112.9" y="98.7">33pF</text>
<text x="113" y="101.9">±5%</text>
<text x="113.1" y="100.8">50V</text>
<text x="131.3" y="96.2">o</text>
<text x="133.4" y="96.6">RF_N77_78_TRX_NRPA_TO_ANT10</text>
<text x="168.9" y="99.6">J0304</text>
<text x="3.6" y="105.1">ANT5</text>
<text x="8.3" y="104.7" transform="rotate(-180 8.3 104.7)">o</text>
<text x="10.5" y="104.7">1</text>
<text x="11.3" y="106.5">C0312</text>
<text x="11.6" y="107.6">33pF</text>
<text x="13.1" y="104.7">2</text>
<text x="15.8" y="103.3" transform="rotate(-90 15.8 103.3)">2</text>
<text x="16.9" y="102.1">01005</text>
<text x="20.2" y="104.7">2</text>
<text x="21.8" y="105.3">OUT</text>
<text x="24.4" y="107.1" transform="rotate(-90 24.4 107.1)">GND</text>
<text x="25.4" y="105.3">IN</text>
<text x="27.3" y="104.7">1</text>
<text x="30" y="106.9" transform="rotate(-90 30 106.9)">1</text>
<text x="31.1" y="107.4">R0304</text>
<text x="34.5" y="104.7">1</text>
<text x="35.6" y="103.4">C0314</text>
<text x="35.6" y="107.1">22pF</text>
<text x="37.1" y="104.7">2</text>
<text x="55.3" y="104.7" transform="rotate(-180 55.3 104.7)">o</text>
<text x="56.9" y="105.5">RF_MHB_DRX_LPF_TO_ANT5</text>
<text x="69.4" y="105.5">&lt;5&gt;</text>
<text x="108.2" y="102.4" transform="rotate(-90 108.2 102.4)">2</text>
<text x="159" y="103.3">&lt;4&gt;</text>
<text x="161.2" y="103.3">ANT19</text>
<text x="164.7" y="103" transform="rotate(-180 164.7 103)">o</text>
<text x="167.8" y="102.9">2</text>
<text x="169.4" y="103.5">OUT</text>
<text x="171.4" y="106.8" transform="rotate(-90 171.4 106.8)">3</text>
<text x="172" y="105.3" transform="rotate(-90 172 105.3)">GND</text>
<text x="173" y="103.5">IN</text>
<text x="174.9" y="102.9">1</text>
<text x="189.1" y="103.3">o</text>
<text x="190.7" y="103.7">WLAN_CHAIN1_0_5G_6E</text>
<text x="11.4" y="108.6">01005</text>
<text x="11.6" y="110.8">±5%</text>
<text x="11.7" y="109.7">50V</text>
<text x="15.1" y="113.1">ANT5 to ANT1</text>
<text x="22.5" y="112.7" transform="rotate(-180 22.5 112.7)">o</text>
<text x="23.8" y="108.6" transform="rotate(-90 23.8 108.6)">3</text>
<text x="30" y="111.3" transform="rotate(-90 30 111.3)">2</text>
<text x="31.1" y="108.3">10Kohm</text>
<text x="31.1" y="109.2">±5%</text>
<text x="31.1" y="110.1">01005</text>
<text x="35.6" y="108.2">01005</text>
<text x="35.6" y="109.4">50V</text>
<text x="35.6" y="110.5">±5%</text>
<text x="165.4" y="111">MM8830-2600RK15</text>
<text x="24.8" y="118.4">+/-0.02mm</text>
<text x="26.4" y="115.2">C0313</text>
<text x="26.6" y="117.3">01005</text>
<text x="27.6" y="116.3">NM</text>
<text x="30" y="118.4" transform="rotate(-90 30 118.4)">2</text>
<text x="30" y="114.1" transform="rotate(-90 30 114.1)">1</text>
<text x="79.4" y="119.8" transform="rotate(-180 79.4 119.8)">o</text>
<text x="71.1" y="120.2">ANT3 to ANT11</text>
<text x="86.9" y="122.1" transform="rotate(-90 86.9 122.1)">1</text>
<text x="88" y="122.5">R0310</text>
<text x="88" y="123.4">10Kohm</text>
<text x="88" y="124.3">±5%</text>
<text x="88" y="125.2">01005</text>
<text x="90.7" y="124">J0319</text>
<text x="90.7" y="125">MM8830-2600RK15</text>
<text x="74.7" y="128.2">ANT11</text>
<text x="79.4" y="127.8" transform="rotate(-180 79.4 127.8)">o</text>
<text x="81.6" y="127.8">1</text>
<text x="82.4" y="129.6">C0330</text>
<text x="82.5" y="131.7">01005</text>
<text x="82.7" y="130.7">33pF</text>
<text x="84.2" y="127.8">2</text>
<text x="86.9" y="126.4" transform="rotate(-90 86.9 126.4)">2</text>
<text x="89.6" y="127.8">2</text>
<text x="91.1" y="128.4">OUT</text>
<text x="93.1" y="131.7" transform="rotate(-90 93.1 131.7)">3</text>
<text x="93.7" y="130.2" transform="rotate(-90 93.7 130.2)">GND</text>
<text x="94.7" y="128.4">IN</text>
<text x="96.6" y="127.8">1</text>
<text x="99.4" y="129.2" transform="rotate(-90 99.4 129.2)">1</text>
<text x="100.5" y="129.6">R0311</text>
<text x="100.5" y="130.5">10Kohm</text>
<text x="100.5" y="131.4">±5%</text>
<text x="103.8" y="127.8">1</text>
<text x="104.7" y="129.6">C0331</text>
<text x="104.7" y="131.7">01005</text>
<text x="104.9" y="130.7">33pF</text>
<text x="106.4" y="127.8">2</text>
<text x="108.2" y="130.3">C0333</text>
<text x="109.3" y="131.4">NM</text>
<text x="111.8" y="129.2" transform="rotate(-90 111.8 129.2)">1</text>
<text x="113.6" y="127.8">1</text>
<text x="114.7" y="126.5">C0332</text>
<text x="114.7" y="130.2">0.4nH</text>
<text x="114.7" y="131.3">±0.1nH</text>
<text x="118.9" y="127.8">2</text>
<text x="123.2" y="128.2">o</text>
<text x="124.5" y="128.6">RF_N77_78_PM_NRPA_TO_ANT11</text>
<text x="141.2" y="128.6">&lt;5&gt;</text>
<text x="82.8" y="133.9">±5%</text>
<text x="82.8" y="132.8">50V</text>
<text x="87.1" y="135.3">ANT11 to ANT4</text>
<text x="94.5" y="135" transform="rotate(-180 94.5 135)">o</text>
<text x="95.8" y="137.5">C0335</text>
<text x="99.4" y="136.3" transform="rotate(-90 99.4 136.3)">1</text>
<text x="99.4" y="133.5" transform="rotate(-90 99.4 133.5)">2</text>
<text x="100.5" y="132.3">01005</text>
<text x="105" y="133.9">±5%</text>
<text x="105.1" y="132.8">50V</text>
<text x="106.6" y="133.5">+/-0.02mm</text>
<text x="108.4" y="132.5">01005</text>
<text x="111.8" y="133.5" transform="rotate(-90 111.8 133.5)">2</text>
<text x="114.7" y="132.5">01005</text>
<text x="94.2" y="140.6">+/-0.02mm</text>
<text x="95.9" y="139.6">01005</text>
<text x="96.9" y="138.5">NM</text>
<text x="99.4" y="140.6" transform="rotate(-90 99.4 140.6)">2</text>
<text x="174.6" y="139.4">Title</text>
<text x="174.6" y="142.1">Size</text>
<text x="175.2" y="139.4">Title</text>
<text x="175.2" y="142.1">Size</text>
<text x="176" y="143">A2</text>
<text x="178.2" y="142.1">Document Number</text>
<text x="178.7" y="142.1">Document Number</text>
<text x="178.7" y="143">RF CONN</text>
<text x="178.7" y="140.3">L10_MAIN</text>
<text x="203.8" y="142.1">Rev</text>
<text x="204.3" y="142.1">Rev</text>
<text x="205.2" y="143">P0</text>
<text x="174.6" y="144.7">Date:</text>
<text x="175.2" y="144.7">Date:</text>
<text x="179.8" y="144.7">Friday, November 26, 2021</text>
<text x="192.3" y="144.7">Sheet</text>
<text x="192.8" y="144.7">Sheet</text>
<text x="197.3" y="144.7">4</text>
<text x="200" y="144.7">of</text>
<text x="202.6" y="144.7">75</text>
</g>
<g font-size=".6">
<text x="21.5" y=".7">5</text>
<text x="62.7" y=".7">4</text>
<text x="103.9" y=".7">3</text>
<text x="145.1" y=".7">2</text>
<text x="186.3" y=".7">1</text>
<text x=".3" y="19.6">D</text>
<text x="207.2" y="19.6">D</text>
<text x=".3" y="55.9">C</text>
<text x="207.2" y="55.9">C</text>
<text x=".3" y="92.2">B</text>
<text x="207.2" y="92.2">B</text>
<text x=".3" y="128.4">A</text>
<text x="207.2" y="128.4">A</text>
<text x="21.5" y="146.8">5</text>
<text x="62.7" y="146.8">4</text>
<text x="103.9" y="146.8">3</text>
<text x="145.1" y="146.8">2</text>
<text x="186.3" y="146.8">1</text>
</g>
</svg>
